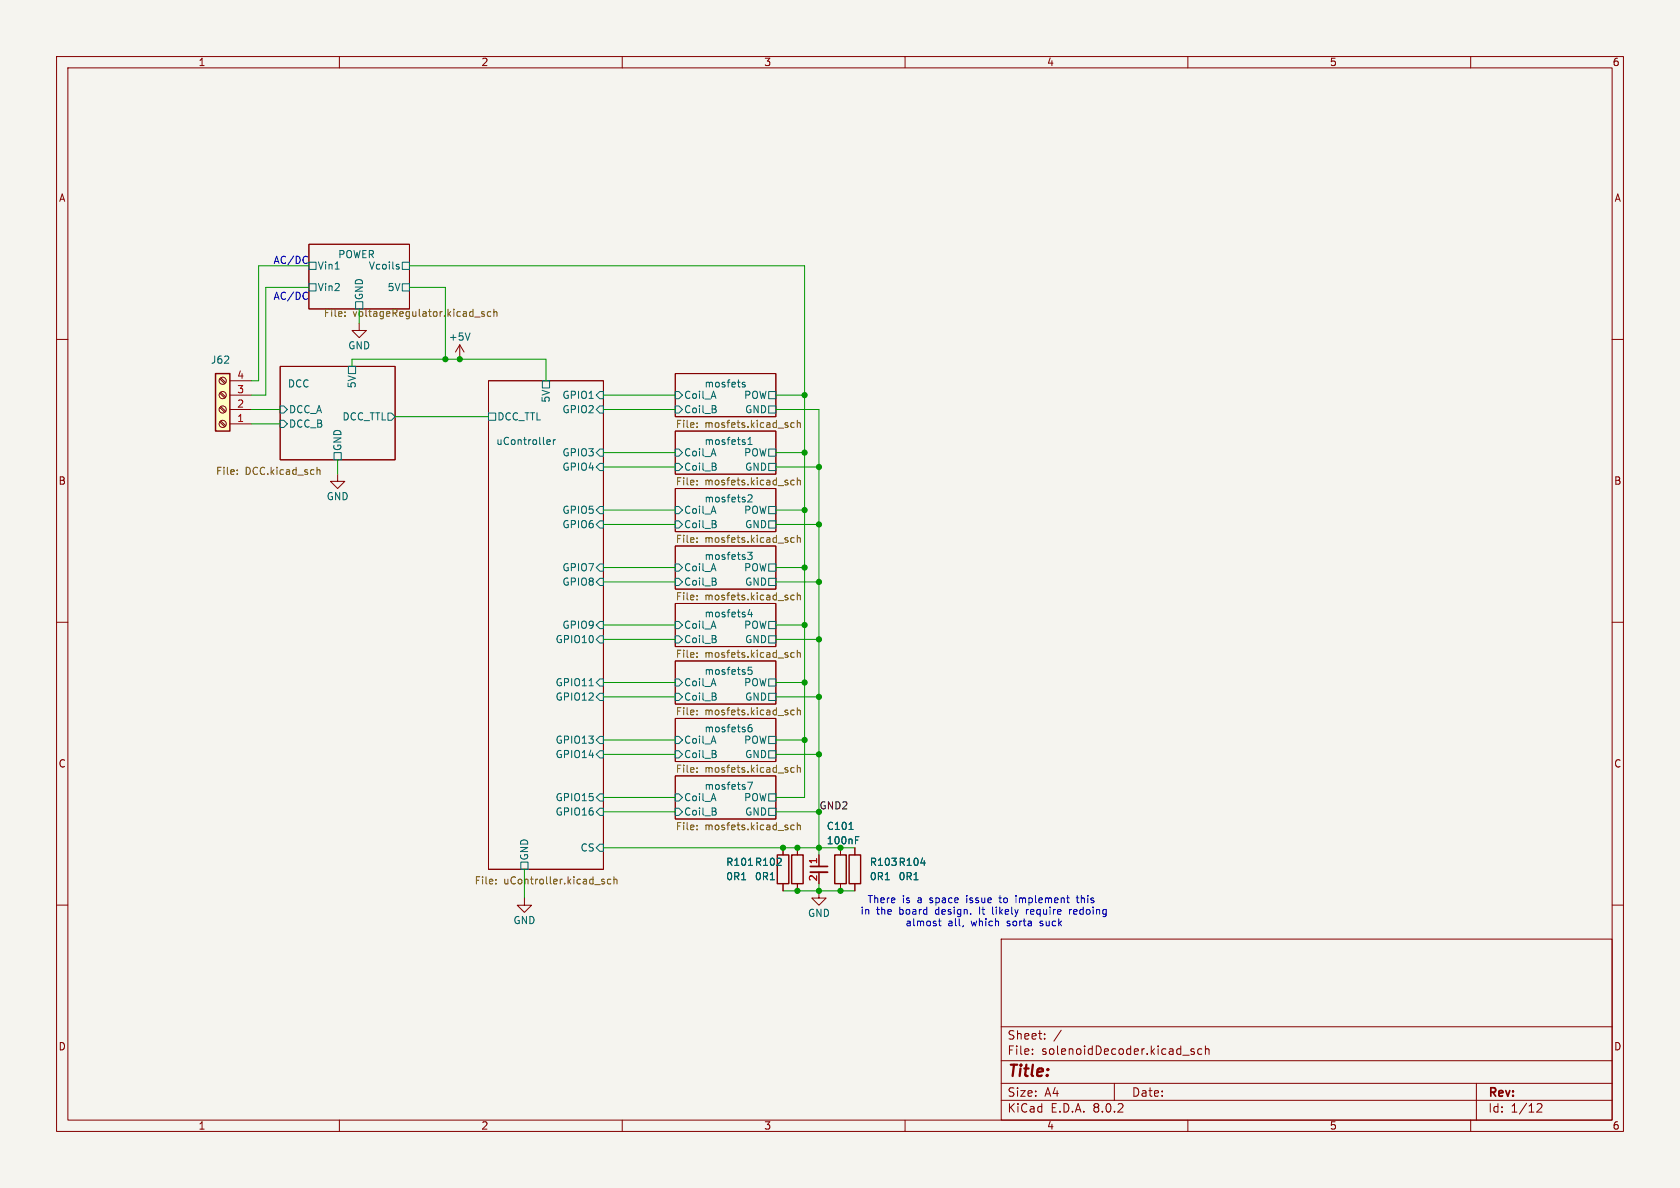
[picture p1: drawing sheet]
<svg xmlns="http://www.w3.org/2000/svg" width="297mm" height="210mm" viewBox="0 0 297 210" stroke-linecap="round" stroke-linejoin="round" font-family="sans-serif">
<path d="M0 0h297v210h-297z" fill="#f5f4ef" stroke="#f5f4ef" stroke-width=".18"/>
<g fill="none" stroke="#840000" stroke-width=".18">
<path d="M10 10h277v190h-277zM12 12h273v186h-273zM60 10v2M110 10v2M160 10v2M210 10v2M260 10v2M10 60h2M54.6 43.2h17.8v11.4h-17.8zM63.5 57.2v1.2h1.3l-1.3 1.3-1.3-1.3h1.3M285 60h2M49.5 64.8h20.3v16.5h-20.3z"/>
<path d="M81.3 61l-.8 1.2M81.3 61v2.5M81.3 61l.7 1.2M86.4 67.3h20.3v86.4h-20.3zM119.4 76.2h17.8v7.6h-17.8zM119.4 66h17.8v7.7h-17.8zM119.4 96.5h17.8v7.6h-17.8zM119.4 86.4h17.8v7.6h-17.8zM10 110h2M119.4 106.7h17.8v7.6h-17.8zM119.4 116.8h17.8v7.7h-17.8zM285 110h2"/>
<path d="M119.4 127h17.8v7.6h-17.8zM119.4 137.2h17.8v7.6h-17.8zM10 160h2M285 160h2M177 166h108v32h-108zM60 198v2M110 198v2M160 198v2M177 194.5h108M177 191.5h108M177 187.5h108M177 181.5h108"/>
<path d="M182.5 186.3v.1M182.5 185.5v.1M184.7 183.6v.1M184.7 182.8v.1M187.6 182.1l-1.3 2M197 191.5v3M209.1 186.5h1.1M210 198v2M211.1 185.5l-.4-.1-.2 .2 .1 .2 .5 .2v.3h-.6M212.5 185.5l-.5-.1-.3 .3v.4l.2 .2h.6M213.1 185.5l.2-.1 .4 .1v.9M213.1 184.9v1.5"/>
<path d="M260 198v2M261 191.5v6.5M271.7 195.2l.6-.1 .2 .1 .1 .3-.9 1.1h.9"/>
</g>
<g fill="none" stroke="#006464" stroke-width=".18">
<path d="M54.6 46.4h1.3v1.2h-1.3zM54.6 50.2h1.3v1.2h-1.3zM59.3 47.6h.7M62.9 53.3h1.2v1.3h-1.2zM70.2 47.1l.3 .1 .1 .2-.2 .2h-.2M70.2 46.7l.3 .1M71.1 50.2h1.3v1.2h-1.3zM71.1 46.4h1.3v1.2h-1.3zM83.1 58.9l-.4 1.2M49.5 71.8h.7l.6 .6-.6 .6h-.7zM49.5 74.3h.7l.6 .6-.6 .7h-.7zM61.6 64.8h1.3v1.2h-1.3z"/>
<path d="M68.6 73h.6l.6 .7-.6 .6h-.6zM86.4 73h1.2v1.3h-1.2zM95.9 67.3h1.3v1.3h-1.3zM96.9 77.7l.3 .1 .1 .2-.6 .2M97.2 78.5l-.3 .1M97.8 77.7v.9M98.2 77.7l-.4 .3M106 79.4h.7v1.2h-.7l-.6-.6zM106 69.2h.7v1.3h-.7l-.6-.6zM106 71.8h.7v1.2h-.7l-.6-.6zM119.4 79.4h.6l.6 .6-.6 .6h-.6zM119.4 71.8h.6l.6 .6-.6 .6h-.6z"/>
<path d="M119.4 69.2h.6l.6 .7-.6 .6h-.6zM126.6 72.4v.4M131.7 67.6h-.3l-.2 .2 .1 .1 .4 .2v.3h-.5M132.2 78.6h.8M132.2 77.7l.4-.4v1.3M135.9 79.4h1.3v1.2h-1.3zM135.9 71.8h1.3v1.2h-1.3zM135.9 69.2h1.3v1.3h-1.3zM59.1 80h1.2v1.3h-1.2zM106 92.1h.7v1.2h-.7l-.6-.6zM106 89.5h.7v1.3h-.7l-.6-.6zM106 81.9h.7v1.3h-.7l-.6-.6z"/>
<path d="M106 99.7h.7v1.3h-.7l-.6-.7zM119.4 99.7h.6l.6 .6-.6 .7h-.6zM119.4 92.1h.6l.6 .6-.6 .6h-.6zM119.4 89.5h.6l.6 .7-.6 .6h-.6zM119.4 81.9h.6l.6 .7-.6 .6h-.6zM126.6 82.6v.4M126.6 92.7v.5M132.2 97.6h.8l-.5 .5 .4 .1v.6l-.2 .1-.5-.1M132.2 87.6l.5-.1 .3 .3-.8 .9h.8M135.9 99.7h1.3v1.3h-1.3zM135.9 92.1h1.3v1.2h-1.3zM135.9 89.5h1.3v1.3h-1.3z"/>
<path d="M135.9 81.9h1.3v1.3h-1.3zM106 112.4h.7v1.3h-.7l-.6-.7zM106 109.9h.7v1.2h-.7l-.6-.6zM106 102.2h.7v1.3h-.7l-.6-.6zM119.4 102.2h.6l.6 .7-.6 .6h-.6zM119.4 112.4h.6l.6 .6-.6 .7h-.6zM119.4 109.9h.6l.6 .6-.6 .6h-.6zM126.6 102.9v.4M126.6 113.1v.4M132.5 107.7l-.3 .9h.8M132.8 108.2v.9M132.9 117.9h-.6l-.1 .7 .2-.2 .4 .1 .2 .2-.1 .4-.2 .1-.5-.1"/>
<path d="M135.9 102.2h1.3v1.3h-1.3zM135.9 112.4h1.3v1.3h-1.3zM135.9 109.9h1.3v1.2h-1.3zM104.2 121.2h.7M106 130.2h.7v1.2h-.7l-.6-.6zM106 132.7h.7v1.3h-.7l-.6-.6zM106 122.6h.7v1.2h-.7l-.6-.6zM106 120h.7v1.3h-.7l-.6-.6zM119.4 132.7h.6l.6 .7-.6 .6h-.6zM119.4 130.2h.6l.6 .6-.6 .6h-.6zM119.4 122.6h.6l.6 .6-.6 .6h-.6zM119.4 120h.6l.6 .7-.6 .6h-.6z"/>
<path d="M126.6 123.2v.4M126.6 133.4v.4M132.2 138.3h.8l-.5 1.2M132.8 128.1l-.3 .1a.85 .85 0 0 0 0 1.2l.4-.1 .1-.5-.3-.2-.3 .1-.2 .1M135.9 132.7h1.3v1.3h-1.3zM135.9 130.2h1.3v1.2h-1.3zM135.9 122.6h1.3v1.2h-1.3zM135.9 120h1.3v1.3h-1.3zM92.1 152.4h1.2v1.3h-1.2zM106 140.3h.7v1.3h-.7l-.6-.6zM106 142.9h.7v1.2h-.7l-.6-.6zM106 149.2h.7v1.3h-.7l-.6-.6z"/>
<path d="M119.4 142.9h.6l.6 .6-.6 .6h-.6zM119.4 140.3h.6l.6 .7-.6 .6h-.6zM126.6 143.5v.5M135.9 142.9h1.3v1.2h-1.3zM135.9 140.3h1.3v1.3h-1.3z"/>
</g>
<g fill="none" stroke="#725600" stroke-width=".18">
<path d="M61 55.8v.1M61 55.1v.2M83.9 56.1h1M85.6 55.1h-.3l-.2 .2 .1 .1 .4 .2v.3h-.5M86.8 55.1h-.4l-.2 .2 .1 .6h.5M87.3 55.2l.2-.1h.3l.1 .8M87.3 54.7v1.2M123.2 74.8v.1M123.2 75.4v.2M140.4 74.8l-.4-.1-.2 .3 .1 .5h.5M140.9 74.3v1.3M140.9 74.8l.2-.1 .3 .1 .1 .8"/>
<path d="M41.9 83.8v.1M41.9 83.1v.1M56 83.1l.2-.1 .3 .1 .1 .8M56 82.6v1.3M123.2 84.9v.2M123.2 85.6v.1M123.2 95.1v.1M123.2 95.8v.1M140.4 84.9h-.4l-.2 .2 .1 .6h.5M140.4 95.1l-.4-.1-.2 .3 .1 .5h.5M140.9 84.5v1.2M140.9 94.6v1.3"/>
<path d="M140.9 85l.2-.1h.3l.1 .8M140.9 95.2l.2-.2 .3 .1 .1 .8M123.2 105.9v.1M123.2 105.3v.1M123.2 115.4v.1M123.2 116.1v.1M140.4 105.3l-.4-.1-.2 .2 .1 .6h.5M140.4 115.4h-.4l-.2 .2 .1 .5h.5M140.9 105.3l.2-.1 .3 .1 .1 .7M140.9 104.8v1.2M140.9 114.9v1.3M140.9 115.5l.2-.1h.3l.1 .8"/>
<path d="M123.2 125.6v.1M123.2 126.2v.2M123.2 135.7v.2M123.2 136.4v.1M140.4 125.6l-.4-.1-.2 .3 .1 .5h.5M140.4 135.7h-.4l-.2 .2 .1 .6h.5M140.9 125.1v1.3M140.9 135.3v1.2M140.9 125.6l.2-.1 .3 .1 .1 .8M140.9 135.8l.2-.1h.3l.1 .8M87.7 156.1v.2M87.7 155.5v.1"/>
<path d="M106.5 155.8l.3 .1 .1 .2-.2 .2h-.2M106.5 155.4l.3 .1M108 155.5l-.4-.1-.2 .3 .1 .5h.5M108.5 155.5l.2-.1 .3 .1 .1 .8M108.5 155v1.3M123.2 145.9v.1M123.2 146.6v.1M140.4 145.9l-.4-.1-.2 .3 .1 .5h.5M140.9 145.4v1.3M140.9 146l.2-.2 .3 .1 .1 .8"/>
</g>
<path d="M38.1 66h2.5v10.2h-2.5z" fill="#ffffc2"/>
<path d="M38.1 66h2.5v10.2h-2.5zM137.4 151.1h2v5.1h-2zM140 151.1h2v5.1h-2zM147.6 151.1h2v5.1h-2zM150.1 151.1h2v5.1h-2z" fill="none" stroke="#840000" stroke-width=".25"/>
<g fill="none" stroke="#840000" stroke-width=".18">
<path d="M38.9 67l.8 .8M38.9 69.5l.8 .9M38.9 72.1l.8 .8M38.9 74.6l.8 .8M39 66.8l.9 .8M39 69.3l.9 .9M39 71.9l.9 .8M39 74.4l.9 .9M40.6 74.9h3.8M40.6 72.4h3.8M40.6 69.9h3.8M40.6 67.3h3.8"/>
<path d="M59.7 83.8v1.3h1.3l-1.3 1.3-1.3-1.3h1.3M92.7 158.8v1.2h1.3l-1.3 1.3-1.3-1.3h1.3M138.4 149.9v1.2M138.4 156.2v1.3M141 149.9v1.2M141 156.2v1.3M144.8 157.5v1.3h1.2l-1.2 1.2-1.3-1.2h1.3M144.8 151.1v2.1M144.8 154.2v2M148.6 149.9v1.2M148.6 156.2v1.3M151.1 149.9v1.2"/>
<path d="M151.1 156.2v1.3"/>
<circle cx="39.4" cy="67.3" r=".63"/>
<circle cx="39.4" cy="72.4" r=".63"/>
<circle cx="39.4" cy="69.8" r=".63"/>
<circle cx="39.4" cy="74.9" r=".63"/>
</g>
<path d="M143.3 154.2h3" fill="none" stroke="#840000" stroke-width=".33"/>
<path d="M143.3 153.2h3" fill="none" stroke="#840000" stroke-width=".3"/>
<path d="M131.1 155.5h.7M136.2 155.5h.7M150.1 146.6h.7M151.2 148.5h.5M151.2 147.9h.6M156.5 155.5h.7M161.6 155.5h.7M162.8 152.6h.8" fill="none" stroke="#006464" stroke-width=".18"/>
<g fill="none" stroke="#0000c2" stroke-width=".18">
<path d="M54.3 51.7v.1M54.3 45.4h.1M54.3 52.8v.1M54.3 46.5h.1M176.6 158.7h.5M176.8 158.3v1.2M179.6 158.3v.1M179.6 158.7v.9M190.3 158.7h.4M190.4 158.3v1.1l.3 .2M166.1 162.4v1.1l.3 .2M170.3 163.6l-.1 .2"/>
<path d="M175.5 160.3v1.1l.2 .2M181.5 160.8v.8M181.6 160.8l-.1 .2M189.1 160.8v.8M189.4 160.8l-.3 .2"/>
</g>
<g fill="none" stroke="#009600" stroke-width=".18">
<path d="M54.6 50.8h-7.6v19.1h-2.6M54.6 47h-8.9v20.3h-1.3M72.4 47h69.8v94h-5M72.4 50.8h6.3v12.7M44.4 72.4h5.1M44.4 74.9h5.1M62.2 64.8v-1.3h34.3v3.8M69.8 73.7h16.6M106.7 72.4h12.7M106.7 69.9h12.7M137.2 72.4h7.6v78.7M137.2 69.9h5"/>
<path d="M59.7 81.3v2.5M106.7 80h12.7M106.7 90.2h12.7M106.7 82.6h12.7M106.7 92.7h12.7M137.2 80h5M137.2 90.2h5M137.2 82.6h7.6M137.2 92.7h7.6M106.7 100.3h12.7M106.7 110.5h12.7M106.7 102.9h12.7"/>
<path d="M106.7 113h12.7M137.2 100.3h5M137.2 110.5h5M137.2 102.9h7.6M137.2 113h7.6M106.7 120.7h12.7M106.7 123.2h12.7M106.7 130.8h12.7M106.7 133.4h12.7M137.2 120.7h5M137.2 123.2h7.6M137.2 130.8h5"/>
<path d="M137.2 133.4h7.6M92.7 153.7v5.1M106.7 143.5h12.7M106.7 141h12.7M106.7 149.9h41.9M137.2 143.5h7.6M138.4 157.5h12.7M144.8 156.2v1.3"/>
</g>
<g fill="#009600" stroke="#009600" stroke-width=".18">
<circle cx="142.2" cy="130.8" r=".46"/>
<circle cx="144.8" cy="123.2" r=".46"/>
<circle cx="144.8" cy="102.9" r=".46"/>
<circle cx="144.8" cy="113" r=".46"/>
<circle cx="142.2" cy="110.5" r=".46"/>
<circle cx="148.6" cy="149.9" r=".46"/>
<circle cx="144.8" cy="143.5" r=".46"/>
<circle cx="144.8" cy="133.4" r=".46"/>
<circle cx="142.2" cy="120.7" r=".46"/>
<circle cx="142.2" cy="100.3" r=".46"/>
<circle cx="142.2" cy="80" r=".46"/>
<circle cx="78.7" cy="63.5" r=".46"/>
<circle cx="144.8" cy="92.7" r=".46"/>
<circle cx="142.2" cy="90.2" r=".46"/>
<circle cx="142.2" cy="69.9" r=".46"/>
<circle cx="81.3" cy="63.5" r=".46"/>
<circle cx="144.8" cy="82.6" r=".46"/>
<circle cx="144.8" cy="157.5" r=".46"/>
<circle cx="141" cy="157.5" r=".46"/>
<circle cx="138.4" cy="149.9" r=".46"/>
<circle cx="141" cy="149.9" r=".46"/>
<circle cx="148.6" cy="157.5" r=".46"/>
<circle cx="144.8" cy="149.9" r=".46"/>
</g>
<text font-size="2.8" fill="#840000" x="178" y="190.9">Title:</text>
<g font-size="2.1" fill="#840000">
<text x="178" y="184">Sheet:</text>
<text x="178" y="186.7">File:</text>
<text x="184.1" y="186.7">solenoidDecoder.kicad_sch</text>
<text x="178" y="196.9">KiCad</text>
<text x="178" y="194.1">Size:</text>
<text x="184.7" y="194.1">A4</text>
<text x="185.7" y="196.9">E.D.A.</text>
<text x="193.3" y="196.9">8.0.2</text>
<text x="200" y="194.1">Date:</text>
<text x="263" y="194.3">Rev:</text>
<text x="263" y="196.9">Id:</text>
<text x="267.1" y="196.9">1/12</text>
</g>
<g font-size="1.8" fill="#840000">
<text x="35" y="11.9">1</text>
<text x="85" y="11.9">2</text>
<text x="135" y="11.9">3</text>
<text x="185" y="11.9">4</text>
<text x="235" y="11.9">5</text>
<text x="285" y="11.9">6</text>
<text x="10.3" y="35.9">A</text>
<text x="285.3" y="35.9">A</text>
<text x="10.3" y="85.9">B</text>
<text x="285.3" y="85.9">B</text>
<text x="10.3" y="135.9">C</text>
<text x="285.3" y="135.9">C</text>
<text x="10.3" y="185.9">D</text>
<text x="285.3" y="185.9">D</text>
<text x="35" y="199.9">1</text>
<text x="85" y="199.9">2</text>
<text x="135" y="199.9">3</text>
<text x="185" y="199.9">4</text>
<text x="235" y="199.9">5</text>
<text x="285" y="199.9">6</text>
</g>
<g font-size="1.8" fill="#0000c2">
<text x="48.3" y="46.7">AC/DC</text>
<text x="48.3" y="53.1">AC/DC</text>
<text x="152" y="161.9">in</text>
<text x="153.3" y="159.9">There</text>
<text x="155" y="161.9">the</text>
<text x="159.1" y="161.9">board</text>
<text x="159.5" y="159.9">is</text>
<text x="162.3" y="159.9">a</text>
<text x="164.6" y="159.9">space</text>
<text x="165.6" y="161.9">design.</text>
<text x="171.3" y="159.9">issue</text>
<text x="173.6" y="161.9">It</text>
<text x="176.1" y="161.9">likely</text>
<text x="177.4" y="159.9">to</text>
<text x="180.4" y="159.9">implement</text>
<text x="182.3" y="161.9">require</text>
<text x="190.1" y="161.9">redoing</text>
<text x="191.5" y="159.9">this</text>
<text x="160" y="163.9">almost</text>
<text x="167.6" y="163.9">all,</text>
<text x="171.8" y="163.9">which</text>
<text x="178.3" y="163.9">sorta</text>
<text x="184.3" y="163.9">suck</text>
</g>
<g font-size="1.8" fill="#006464">
<text x="56.1" y="47.9">Vin1</text>
<text x="59.7" y="45.7">POWER</text>
<text x="65.1" y="47.9">Vcoils</text>
<text x="56.1" y="51.7">Vin2</text>
<text x="64.4" y="53.1" transform="rotate(-90 64.4 53.1)">GND</text>
<text x="68.4" y="51.7">5V</text>
<text x="37.2" y="64.5">J62</text>
<text x="61.5" y="62">GND</text>
<text x="79.2" y="60.4">+5V</text>
<text x="50.8" y="68.6">DCC</text>
<text x="63.1" y="68.7" transform="rotate(-90 63.1 68.7)">5V</text>
<text x="97.4" y="71.3" transform="rotate(-90 97.4 71.3)">5V</text>
<text x="99.3" y="70.7">GPIO1</text>
<text x="120.8" y="70.7">Coil_A</text>
<text x="124.5" y="68.6">mosfets</text>
<text x="131.4" y="70.7">POW</text>
<text x="51" y="73.3">DCC_A</text>
<text x="51" y="75.8">DCC_B</text>
<text x="60.4" y="74.5">DCC_TTL</text>
<text x="87.8" y="74.5">DCC_TTL</text>
<text x="99.3" y="73.3">GPIO2</text>
<text x="120.8" y="73.3">Coil_B</text>
<text x="131.6" y="73.3">GND</text>
<text x="60.6" y="79.8" transform="rotate(-90 60.6 79.8)">GND</text>
<text x="87.6" y="78.7">uController</text>
<text x="99.3" y="83.4">GPIO4</text>
<text x="99.3" y="80.9">GPIO3</text>
<text x="120.8" y="83.4">Coil_B</text>
<text x="120.8" y="80.9">Coil_A</text>
<text x="124.5" y="78.7">mosfets1</text>
<text x="131.4" y="80.9">POW</text>
<text x="131.6" y="83.4">GND</text>
<text x="57.7" y="88.6">GND</text>
<text x="124.5" y="88.9">mosfets2</text>
<text x="99.3" y="93.6">GPIO6</text>
<text x="99.3" y="91">GPIO5</text>
<text x="120.8" y="93.6">Coil_B</text>
<text x="120.8" y="91">Coil_A</text>
<text x="131.4" y="91">POW</text>
<text x="131.6" y="93.6">GND</text>
<text x="99.3" y="101.2">GPIO7</text>
<text x="120.8" y="101.2">Coil_A</text>
<text x="124.5" y="99.1">mosfets3</text>
<text x="131.4" y="101.2">POW</text>
<text x="99.3" y="103.7">GPIO8</text>
<text x="120.8" y="103.7">Coil_B</text>
<text x="131.6" y="103.7">GND</text>
<text x="98.1" y="113.9">GPIO10</text>
<text x="99.3" y="111.4">GPIO9</text>
<text x="120.8" y="113.9">Coil_B</text>
<text x="120.8" y="111.4">Coil_A</text>
<text x="124.5" y="109.2">mosfets4</text>
<text x="131.4" y="111.4">POW</text>
<text x="131.6" y="113.9">GND</text>
<text x="124.5" y="119.4">mosfets5</text>
<text x="98.1" y="124.1">GPIO12</text>
<text x="98.1" y="121.5">GPIO11</text>
<text x="120.8" y="124.1">Coil_B</text>
<text x="120.8" y="121.5">Coil_A</text>
<text x="131.4" y="121.5">POW</text>
<text x="131.6" y="124.1">GND</text>
<text x="98.1" y="131.7">GPIO13</text>
<text x="120.8" y="131.7">Coil_A</text>
<text x="124.5" y="129.5">mosfets6</text>
<text x="131.4" y="131.7">POW</text>
<text x="98.1" y="134.2">GPIO14</text>
<text x="120.8" y="134.2">Coil_B</text>
<text x="131.6" y="134.2">GND</text>
<text x="98.1" y="141.8">GPIO15</text>
<text x="120.8" y="141.8">Coil_A</text>
<text x="124.5" y="139.7">mosfets7</text>
<text x="131.4" y="141.8">POW</text>
<text x="98.1" y="144.4">GPIO16</text>
<text x="120.8" y="144.4">Coil_B</text>
<text x="131.6" y="144.4">GND</text>
<text x="146.1" y="146.9">C101</text>
<text x="146.1" y="149.5">100nF</text>
<text x="93.6" y="152.2" transform="rotate(-90 93.6 152.2)">GND</text>
<text x="102.5" y="150.7">CS</text>
<text x="128.3" y="153.3">R101 R102</text>
<text x="128.3" y="155.8">0R1</text>
<text x="133.4" y="155.8">0R1</text>
<text x="153.7" y="153.3">R103 R104</text>
<text x="153.7" y="155.8">0R1</text>
<text x="158.8" y="155.8">0R1</text>
<text x="90.7" y="163.6">GND</text>
<text x="142.7" y="162.3">GND</text>
</g>
<g font-size="1.8" fill="#725600">
<text x="57.1" y="56.3">File:</text>
<text x="119.4" y="76">File:</text>
<text x="124.6" y="76">mosfets.kicad_sch</text>
<text x="38.1" y="84.3">File:</text>
<text x="43.3" y="84.3">DCC.kicad_sch</text>
<text x="119.4" y="86.1">File:</text>
<text x="124.6" y="86.1">mosfets.kicad_sch</text>
<text x="119.4" y="96.3">File:</text>
<text x="124.6" y="96.3">mosfets.kicad_sch</text>
<text x="119.4" y="106.5">File:</text>
<text x="124.6" y="106.5">mosfets.kicad_sch</text>
<text x="119.4" y="116.6">File:</text>
<text x="124.6" y="116.6">mosfets.kicad_sch</text>
<text x="119.4" y="126.8">File:</text>
<text x="124.6" y="126.8">mosfets.kicad_sch</text>
<text x="119.4" y="136.9">File:</text>
<text x="124.6" y="136.9">mosfets.kicad_sch</text>
<text x="119.4" y="147.1">File:</text>
<text x="124.6" y="147.1">mosfets.kicad_sch</text>
<text x="83.8" y="156.7">File:</text>
<text x="89" y="156.7">uController.kicad_sch</text>
</g>
<text font-size="1.8" fill="#009600" x="62.4" y="56.3">voltageRegulator.kicad_sch</text>
<g font-size="1.8" fill="#a90000">
<text x="41.8" y="69.6">3</text>
<text x="41.8" y="67.1">4</text>
<text x="41.8" y="74.7">1</text>
<text x="41.8" y="72.1">2</text>
<text x="144.5" y="155.9" transform="rotate(-90 144.5 155.9)">2</text>
<text x="144.5" y="152.9" transform="rotate(-90 144.5 152.9)">1</text>
</g>
<text font-size="1.8" fill="#0f0f0f" x="144.8" y="143.2">GND2</text>
</svg>
